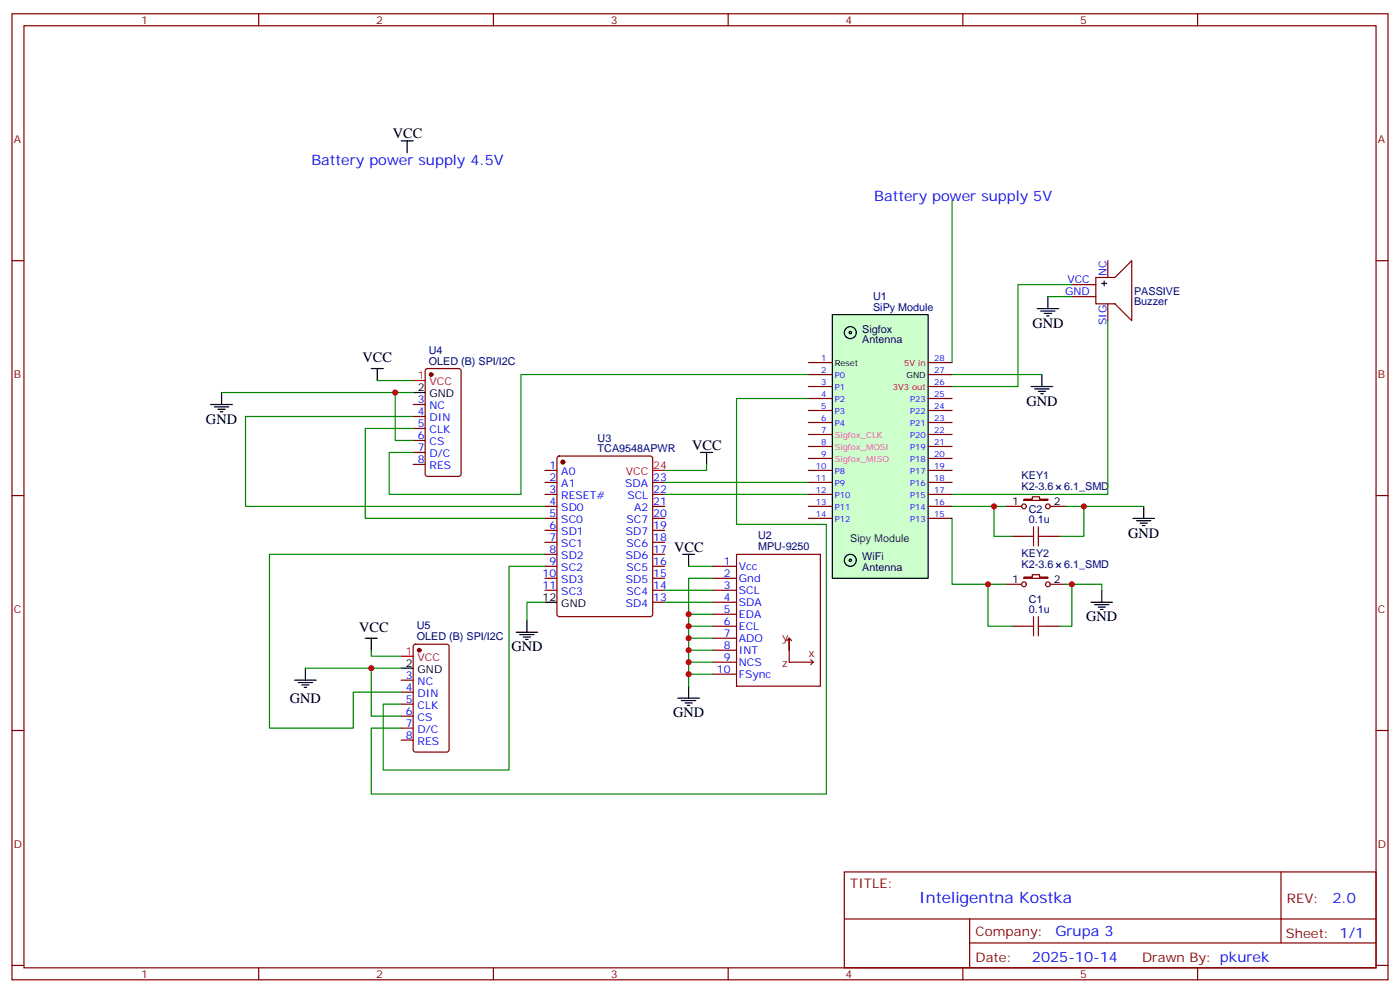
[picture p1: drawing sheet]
<svg xmlns="http://www.w3.org/2000/svg" width="412mm" height="292mm" viewBox="0 0 412 292" stroke-linecap="round" stroke-linejoin="round" font-family="sans-serif">
<g fill="none" stroke="#870000" stroke-width=".35">
<path d="M3.5 4.1h405.4v284.3h-405.4zM7.1 7.6h398.2v277.3h-398.2zM76.2 4.1v3.5M145.3 4.1v3.5M214.5 4.1v3.5M283.6 4.1v3.5M352.8 4.1v3.5M3.5 76.7h3.6M405.3 76.7h3.6M3.5 145.9h3.6M405.3 145.9h3.6M3.5 215h3.6"/>
<path d="M405.3 215h3.6M248.7 256.6h156.6v28.3h-156.6zM377.3 256.7v20.8M248.7 270.5h156.5M285.6 277.5h119.6M285.6 270.5v14.1M3.5 284.2h3.6M76.2 284.9v3.5M145.3 284.9v3.5M214.5 284.9v3.5M283.6 284.9v3.5M352.8 284.9v3.5"/>
<path d="M405.3 284.2h3.6"/>
</g>
<path d="M245.2 92.6h28.2v77.6h-28.2z" fill="#cfc" stroke="#000" stroke-width=".35"/>
<g fill="none" stroke="#870000" stroke-width=".35">
<path d="M326.3 76.7v5M315.7 83.8h7.1M315.7 87.3h7.1M322.8 81.7h5.6l5-5v17.7l-5-5h-5.6zM326.3 89.4v5M121.7 119.1h3.5M125.5 108.7l.4-.2h9.2l.7 .4v30.6l-.4 .7h-9.5l-.6-.4-.1-30.6zM238.1 106.7h7.1M238.1 110.2h7.1M238.1 113.8h7.1M238.1 117.3h7.1M273.4 106.7h7.1"/>
<path d="M273.4 110.2h7.1M273.4 113.8h7.1M273.4 117.3h7.1M121.7 122.6h3.5M121.7 126.1h3.5M121.7 129.6h3.5M121.7 133.2h3.5M121.7 136.7h3.5M160.5 138.5h3.5M164.3 134.4l.4-.2h26.9l.6 .5 .1 46.1-.5 .6-27.1 .1-.6-.5-.1-46.1zM238.1 120.8h7.1M238.1 124.4h7.1"/>
<path d="M238.1 127.9h7.1M238.1 131.4h7.1M238.1 134.9h7.1M238.1 138.5h7.1M273.4 120.8h7.1M273.4 124.4h7.1M273.4 127.9h7.1M273.4 131.4h7.1M273.4 134.9h7.1M273.4 138.5h7.1M160.5 142h3.5M160.5 145.5h3.5"/>
<path d="M160.5 149h3.5M160.5 152.6h3.5M160.5 156.1h3.5M160.5 159.6h3.5M192.3 142h3.5M192.3 145.5h3.5M192.3 149h3.5M192.3 152.6h3.5M192.3 156.1h3.5M192.3 159.6h3.5M238.1 142h7.1M238.1 145.5h7.1"/>
<path d="M238.1 149h7.1M238.1 152.6h7.1M273.4 142h7.1M273.4 145.5h7.1M273.4 149h7.1M273.4 152.6h7.1M296.3 149h4.6M298.1 157.9h3.5M301.6 146.9h2.5v-.7h2.1v.7h2.5v.4h-7.1zM308.7 157.9h3.5M309.4 149h4.6M160.5 166.7h3.5"/>
<path d="M160.5 170.2h3.5M160.5 173.7h3.5M160.5 163.2h3.5M192.3 166.7h3.5M192.3 170.2h3.5M192.3 173.7h3.5M192.3 177.3h3.5M192.3 163.2h3.5M209.9 166.7h7.1M209.9 170.2h7.1M209.9 173.7h7.1M209.9 177.3h7.1"/>
<path d="M217 163.2h24.7v38.8h-24.7zM296.3 172h4.6M301.6 169.9h2.5v-.7h2.1v.7h2.5v.3h-7.1zM309.4 172h4.6M121.9 189.8l.5-.2h9.2l.6 .4 .1 30.7-.5 .6-9.4 .1-.6-.5-.1-30.6zM209.9 180.8h7.1M209.9 184.3h7.1M209.9 187.9h7.1M209.9 191.4h7.1M209.9 194.9h7.1M209.9 198.4h7.1M231.8 188.6l.7-.7 .7 .7"/>
<path d="M232.5 191.4v-3.5v7h7M238.8 194.2l.7 .7M239.5 194.9l-.7 .7M298.1 184.3h3.5M308.7 184.3h3.5M118.2 200.2h3.5M118.2 203.7h3.5M118.2 207.3h3.5M118.2 210.8h3.5M118.2 214.3h3.5M118.2 217.8h3.5"/>
<circle cx="301.6" cy="149" r=".71"/>
<circle cx="308.7" cy="149" r=".71"/>
<circle cx="301.6" cy="172" r=".71"/>
<circle cx="308.7" cy="172" r=".71"/>
</g>
<g fill="none" stroke="#000" stroke-width=".35">
<path d="M118.2 41.5h3.5M119.9 41.5v3.5M305.5 90.8h6.4M306.6 91.5h4.2M307.6 92.3h2.1M308.3 93h.7M308.7 87.3v3.5M324.6 83.4h1.4M325.3 82.7v1.4M62.1 119.1h6.3M63.1 119.8h4.3M65.3 115.5v3.6"/>
<path d="M109.4 108.5h3.5M111.1 108.5v3.5M121.7 115.5h3.5M303.7 113.8h6.4M304.8 114.5h4.2M305.9 115.2h2.1M306.6 115.9h.7M306.9 110.2v3.6M64.2 120.5h2.1M64.9 121.2h.7M206.4 133.2h3.5M208.1 133.2v3.5"/>
<path d="M333.7 152.6h6.4M334.8 153.3h4.2M335.8 154h2.2M336.5 154.7h.8M336.9 149v3.6M160.5 177.3h3.5M201.1 163.2h3.5M202.8 163.2v3.5M321.4 177.3h6.3M322.4 178h4.3M323.5 178.7h2.1M324.2 179.4h.7"/>
<path d="M324.6 173.7v3.6M90 196.7v3.5M107.6 187.9h3.5M109.4 187.9v3.5M118.2 196.7h3.5M152 186.1h6.4M153.1 186.8h4.2M154.2 187.5h2.1M154.9 188.2h.7M155.2 182.6v3.5M86.8 200.2h6.3M87.8 200.9h4.3"/>
<path d="M88.9 201.6h2.1M89.6 202.3h.7M199.7 205.5h6.3M200.7 206.2h4.3M201.8 206.9h2.1M202.5 207.6h.7M202.8 202v3.5"/>
<circle cx="250.5" cy="97.9" r="1.76"/>
<circle cx="250.5" cy="97.9" r=".35"/>
<circle cx="250.5" cy="164.9" r="1.76"/>
<circle cx="250.5" cy="164.9" r=".35"/>
</g>
<g fill="#870000" stroke="#870000" stroke-width=".35">
<circle cx="165.8" cy="136" r=".53"/>
<circle cx="127" cy="110.2" r=".53"/>
<circle cx="123.5" cy="191.4" r=".53"/>
</g>
<path d="M121.7 112h3.5M192.3 138.5h3.5M118.2 193.1h3.5" fill="none" stroke="#f00" stroke-width=".35"/>
<g fill="none" stroke="#008700" stroke-width=".35">
<path d="M280.5 59.1v47.6M308.7 87.3h7M315.7 83.8h-15.8v30h-19.4M326.3 94.4v51.1h-45.8M65.3 115.5h56.4M111.1 112h10.6M116.4 115.5v14.1h5.3M238.1 110.2h-84.6v35.3h-38.8v-12.3h7M238.1 117.3h-21.1v37h26.4v79.4h-134v-19.4h8.8M280.5 110.2h26.4M121.7 122.6h-49.4v26.4h88.2M121.7 126.1h-14.1v26.5h52.9"/>
<path d="M208.1 136.7v1.8h-12.3M195.8 142h42.3M195.8 145.5h42.3M280.5 152.6v19.4h15.8M280.5 149h15.8M292.8 149v8.9h5.3M314 149h22.9M319.3 149v8.9h-7.1M160.5 177.3h-5.3v5.3M160.5 166.7h-10.6v60h-37v-19.4h5.3M160.5 163.2h-81.1v51.1h24.7v-10.6h14.1M195.8 173.7h14.1"/>
<path d="M195.8 177.3h14.1M202.8 166.7h7.1M209.9 170.2h-7.1v31.8M291 172v12.3h7.1M314 172h10.6v1.7M315.7 172v12.3h-3.5M90 196.7h28.2M109.4 191.4v1.7h8.8M109.4 196.7v14.1h8.8M202.8 180.8h7.1M202.8 184.3h7.1M202.8 187.9h7.1"/>
<path d="M202.8 191.4h7.1M202.8 194.9h7.1M202.8 198.4h7.1"/>
</g>
<path d="M301.6 157.9h2.8M304.4 155v5.7M305.9 155v5.7M305.9 157.9h2.8M301.6 184.3h2.8M304.4 181.5v5.6M305.9 184.3h2.8M305.9 181.5v5.6" fill="none" stroke="#a10000" stroke-width=".35"/>
<g fill="#c00">
<circle cx="202.8" cy="180.8" r=".88"/>
<circle cx="202.8" cy="184.3" r=".88"/>
<circle cx="202.8" cy="187.9" r=".88"/>
<circle cx="202.8" cy="191.4" r=".88"/>
<circle cx="202.8" cy="194.9" r=".88"/>
<circle cx="202.8" cy="198.4" r=".88"/>
<circle cx="292.8" cy="149" r=".88"/>
<circle cx="319.3" cy="149" r=".88"/>
<circle cx="291" cy="172" r=".88"/>
<circle cx="315.7" cy="172" r=".88"/>
<circle cx="116.4" cy="115.5" r=".88"/>
<circle cx="109.4" cy="196.7" r=".88"/>
</g>
<text font-size="4.6" fill="#00f" x="270.8" y="265.7">Inteligentna Kostka</text>
<g font-size="4.2">
<text x="115.7" y="40.7">VCC</text>
<text x="304.1" y="96.5">GND</text>
<text x="106.8" y="106.4">VCC</text>
<text x="302.3" y="119.4">GND</text>
<text x="60.7" y="124.7">GND</text>
<text x="203.9" y="132.5">VCC</text>
<text x="332.3" y="158.2">GND</text>
<text x="198.6" y="162.5">VCC</text>
<text x="320" y="182.9">GND</text>
<text x="105.8" y="186.1">VCC</text>
<text x="150.6" y="191.7">GND</text>
<text x="85.4" y="206.9">GND</text>
<text x="198.3" y="211.1">GND</text>
</g>
<g font-size="4.2" fill="#00f">
<text x="91.7" y="48.5">Battery power supply 4.5V</text>
<text x="257.5" y="59.1">Battery power supply 5V</text>
<text x="392.5" y="265.9">2.0</text>
<text x="310.9" y="275.5">Grupa 3</text>
<text x="304" y="283.3">2025-10-14</text>
</g>
<g font-size="3.9" fill="#800">
<text x="250.5" y="261.2">TITLE:</text>
<text x="379.1" y="265.9">REV:</text>
<text x="287.4" y="275.4">Company:</text>
<text x="378.7" y="276">Sheet: 1/1</text>
<text x="287.4" y="283.1">Date:</text>
<text x="336.4" y="283.2">Drawn By: pkurek</text>
</g>
<g font-size="3.2" fill="#800">
<text x="41.6" y="7.1">1</text>
<text x="110.8" y="7.1">2</text>
<text x="179.9" y="7.1">3</text>
<text x="249.1" y="7.1">4</text>
<text x="318.2" y="7.1">5</text>
<text x="4.1" y="42.2">A</text>
<text x="405.9" y="42.2">A</text>
<text x="4.1" y="111.3">B</text>
<text x="405.9" y="111.3">B</text>
<text x="4.1" y="180.4">C</text>
<text x="405.9" y="180.4">C</text>
<text x="230.4" y="188.6">y</text>
<text x="230.4" y="196.3">z</text>
<text x="238.1" y="193.5">x</text>
<text x="4.1" y="249.6">D</text>
<text x="405.9" y="249.6">D</text>
<text x="41.6" y="287.9">1</text>
<text x="110.8" y="287.9">2</text>
<text x="179.9" y="287.9">3</text>
<text x="249.1" y="287.9">4</text>
<text x="318.2" y="287.9">5</text>
</g>
<g font-size="3.2" fill="#00f">
<text x="314.4" y="83.4">VCC</text>
<text x="326" y="81.3" transform="rotate(-90 326 81.3)">NC</text>
<text x="313.7" y="87">GND</text>
<text x="326" y="95.7" transform="rotate(-90 326 95.7)">SIG</text>
<text x="123" y="118.7">3</text>
<text x="123" y="122.2">4</text>
<text x="123" y="125.8">5</text>
<text x="126.5" y="120.5">NC</text>
<text x="126.5" y="124">DIN</text>
<text x="123" y="129.3">6</text>
<text x="126.5" y="127.5">CLK</text>
<text x="126.5" y="131.1">CS</text>
<text x="123" y="132.8">7</text>
<text x="123" y="136.3">8</text>
<text x="126.5" y="134.6">D/C</text>
<text x="126.5" y="138.1">RES</text>
<text x="161.9" y="138.1">1</text>
<text x="161.9" y="141.6">2</text>
<text x="165.3" y="139.9">A0</text>
<text x="165.3" y="143.4">A1</text>
<text x="184.2" y="143.4">SDA</text>
<text x="192.4" y="141.6">23</text>
<text x="161.9" y="145.2">3</text>
<text x="161.9" y="148.7">4</text>
<text x="165.3" y="146.9">RESET#</text>
<text x="184.8" y="146.9">SCL</text>
<text x="192.4" y="148.7">21</text>
<text x="192.4" y="145.2">22</text>
<text x="161.9" y="152.2">5</text>
<text x="161.9" y="155.8">6</text>
<text x="165.3" y="150.5">SD0</text>
<text x="165.3" y="154">SC0</text>
<text x="184.6" y="154">SC7</text>
<text x="186.8" y="150.5">A2</text>
<text x="192.4" y="155.8">19</text>
<text x="192.4" y="152.2">20</text>
<text x="161.9" y="159.3">7</text>
<text x="165.3" y="157.5">SD1</text>
<text x="165.3" y="161">SC1</text>
<text x="184.3" y="157.5">SD7</text>
<text x="184.6" y="161">SC6</text>
<text x="192.4" y="159.3">18</text>
<text x="161.9" y="162.8">8</text>
<text x="161.9" y="166.3">9</text>
<text x="165.3" y="164.6">SD2</text>
<text x="184.3" y="164.6">SD6</text>
<text x="192.4" y="166.3">16</text>
<text x="192.4" y="162.8">17</text>
<text x="213.2" y="166.3">1</text>
<text x="217.7" y="167.7">Vcc</text>
<text x="159.8" y="169.9">10</text>
<text x="159.8" y="173.4">11</text>
<text x="165.3" y="168.1">SC2</text>
<text x="165.3" y="171.6">SD3</text>
<text x="184.3" y="171.6">SD5</text>
<text x="184.6" y="168.1">SC5</text>
<text x="192.4" y="173.4">14</text>
<text x="192.4" y="169.9">15</text>
<text x="213.2" y="169.9">2</text>
<text x="213.2" y="173.4">3</text>
<text x="217.7" y="171.3">Gnd</text>
<text x="165.3" y="175.2">SC3</text>
<text x="184.3" y="178.7">SD4</text>
<text x="184.6" y="175.2">SC4</text>
<text x="192.4" y="176.9">13</text>
<text x="213.2" y="176.9">4</text>
<text x="217.7" y="174.8">SCL</text>
<text x="217.7" y="178.3">SDA</text>
<text x="213.2" y="180.4">5</text>
<text x="213.2" y="184">6</text>
<text x="217.7" y="181.9">EDA</text>
<text x="217.7" y="185.4">ECL</text>
<text x="213.2" y="187.5">7</text>
<text x="213.2" y="191">8</text>
<text x="217.7" y="188.9">ADO</text>
<text x="213.2" y="194.6">9</text>
<text x="217.7" y="192.4">INT</text>
<text x="217.7" y="196">NCS</text>
<text x="119.5" y="199.8">3</text>
<text x="119.5" y="203.4">4</text>
<text x="123" y="201.6">NC</text>
<text x="211.2" y="198.1">10</text>
<text x="217.7" y="199.5">FSync</text>
<text x="119.5" y="206.9">5</text>
<text x="123" y="205.1">DIN</text>
<text x="123" y="208.7">CLK</text>
<text x="119.5" y="210.4">6</text>
<text x="119.5" y="214">7</text>
<text x="123" y="212.2">CS</text>
<text x="123" y="215.7">D/C</text>
<text x="119.5" y="217.5">8</text>
<text x="123" y="219.3">RES</text>
</g>
<g font-size="3.2" fill="#000080">
<text x="257.2" y="88.4">U1</text>
<text x="334.1" y="89.9">Buzzer</text>
<text x="334.1" y="86.7">PASSIVE</text>
<text x="257.2" y="91.5">SiPy Module</text>
<text x="254" y="97.9">Sigfox</text>
<text x="254" y="101.1">Antenna</text>
<text x="126.3" y="107.3">OLED (B) SPI/I2C</text>
<text x="126.3" y="104.1">U4</text>
<text x="176.1" y="130">U3</text>
<text x="176.1" y="133.2">TCA9548APWR</text>
<text x="300.9" y="141.1">KEY1</text>
<text x="300.9" y="144.3">K2-3.6</text>
<text x="313.5" y="144.3">6.1_SMD</text>
<text x="303" y="154">0.1u</text>
<text x="303" y="150.9">C2</text>
<text x="223.3" y="161.9">MPU-9250</text>
<text x="223.3" y="158.7">U2</text>
<text x="254" y="164.9">WiFi</text>
<text x="300.9" y="167.2">K2-3.6</text>
<text x="300.9" y="164">KEY2</text>
<text x="313.5" y="167.2">6.1_SMD</text>
<text x="254" y="168.1">Antenna</text>
<text x="303" y="177.4">C1</text>
<text x="122.8" y="185.2">U5</text>
<text x="303" y="180.4">0.1u</text>
<text x="122.8" y="188.5">OLED (B) SPI/I2C</text>
</g>
<g font-size="3.2" fill="#f00">
<text x="123" y="111.7">1</text>
<text x="126.5" y="113.4">VCC</text>
<text x="184.4" y="139.9">VCC</text>
<text x="192.4" y="138.1">24</text>
<text x="119.5" y="192.8">1</text>
<text x="123" y="194.6">VCC</text>
</g>
<g font-size="3.2">
<text x="123" y="115.2">2</text>
<text x="126.5" y="116.9">GND</text>
<text x="298.2" y="148.7">1</text>
<text x="310.4" y="148.7">2</text>
<text x="298.2" y="171.6">1</text>
<text x="310.4" y="171.6">2</text>
<text x="159.8" y="176.9">12</text>
<text x="165.3" y="178.7">GND</text>
<text x="119.5" y="196.3">2</text>
<text x="123" y="198.1">GND</text>
</g>
<text font-size="3.2" fill="#333" x="250.5" y="159.6">Sipy Module</text>
<g font-size="2.5" fill="#00f">
<text x="241.8" y="106.4">1</text>
<text x="275.2" y="106.4">28</text>
<text x="241.8" y="109.9">2</text>
<text x="241.8" y="113.4">3</text>
<text x="245.9" y="111.3">P0</text>
<text x="275.2" y="109.9">27</text>
<text x="275.2" y="113.4">26</text>
<text x="241.8" y="116.9">4</text>
<text x="245.9" y="114.8">P1</text>
<text x="245.9" y="118.4">P2</text>
<text x="268.1" y="118.4">P23</text>
<text x="275.2" y="116.9">25</text>
<text x="241.8" y="120.5">5</text>
<text x="241.8" y="124">6</text>
<text x="245.9" y="121.9">P3</text>
<text x="245.9" y="125.4">P4</text>
<text x="268.1" y="121.9">P22</text>
<text x="268.1" y="125.4">P21</text>
<text x="275.2" y="120.5">24</text>
<text x="275.2" y="124">23</text>
<text x="241.8" y="127.5">7</text>
<text x="241.8" y="131.1">8</text>
<text x="268.1" y="128.9">P20</text>
<text x="275.2" y="127.5">22</text>
<text x="275.2" y="131.1">21</text>
<text x="241.8" y="134.6">9</text>
<text x="268.1" y="132.5">P19</text>
<text x="268.1" y="136">P18</text>
<text x="275.2" y="134.6">20</text>
<text x="240.3" y="138.1">10</text>
<text x="240.3" y="141.6">11</text>
<text x="245.9" y="139.5">P8</text>
<text x="245.9" y="143.1">P9</text>
<text x="268.1" y="143.1">P16</text>
<text x="268.1" y="139.5">P17</text>
<text x="275.2" y="141.6">18</text>
<text x="275.2" y="138.1">19</text>
<text x="240.3" y="145.2">12</text>
<text x="240.3" y="148.7">13</text>
<text x="245.9" y="146.6">P10</text>
<text x="268.1" y="146.6">P15</text>
<text x="275.2" y="145.2">17</text>
<text x="275.2" y="148.7">16</text>
<text x="240.3" y="152.2">14</text>
<text x="245.9" y="150.1">P11</text>
<text x="245.9" y="153.6">P12</text>
<text x="268.1" y="150.1">P14</text>
<text x="268.1" y="153.6">P13</text>
<text x="275.2" y="152.2">15</text>
</g>
<g font-size="2.5">
<text x="245.9" y="107.8">Reset</text>
<text x="267" y="111.3">GND</text>
</g>
<g font-size="2.5" fill="#f00">
<text x="266.3" y="107.8">5V in</text>
<text x="263" y="114.8">3V3 out</text>
</g>
<g font-size="2.5" fill="#f0f">
<text x="245.9" y="128.9">Sigfox_CLK</text>
<text x="245.9" y="132.5">Sigfox_MOSI</text>
<text x="245.9" y="136">Sigfox_MISO</text>
</g>
</svg>
